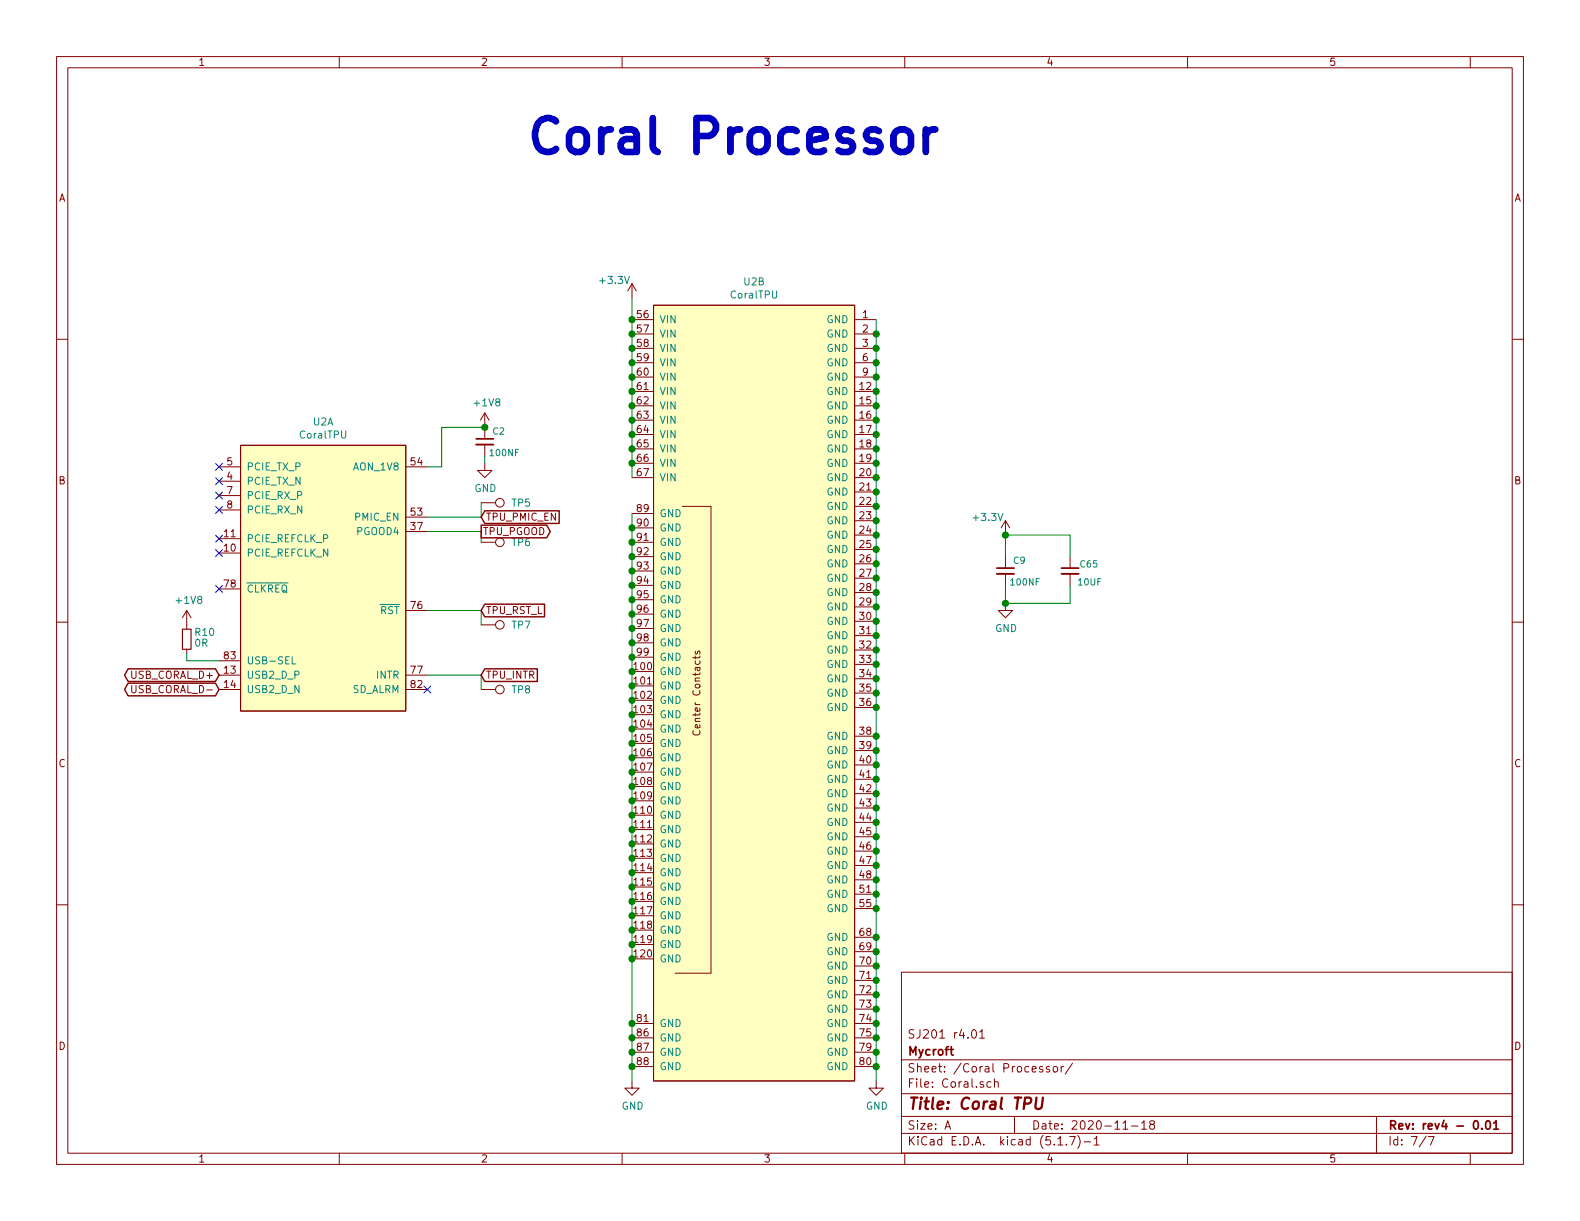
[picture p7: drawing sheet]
<svg xmlns="http://www.w3.org/2000/svg" width="279mm" height="216mm" viewBox="0 0 279 216" stroke-linecap="round" stroke-linejoin="round" font-family="sans-serif">
<g fill="none" stroke="#840000" stroke-width=".18">
<path d="M10 10h259.4v195.9h-259.4zM12 12h255.4v191.9h-255.4zM60 10v2M110 10v2M160 10v2M210 10v2M260 10v2M10 60h2M111.8 50.2l-.8 1.2M111.8 50.2v2.5M111.8 50.2l.7 1.2M111.8 56.5h3.8"/>
<path d="M111.8 59.1h3.8M115.6 54h35.5v137.1h-35.5zM151.1 56.5h3.8M151.1 59.1h3.8M267.4 60h2M42.5 78.7h29.3v47h-29.3zM85.7 73v4.6M85.7 78.6v2M85.7 73l-.7 1.3M85.7 73l.8 1.3M111.8 69.2h3.8M111.8 71.8h3.8"/>
<path d="M111.8 74.3h3.8M111.8 76.8h3.8M111.8 79.4h3.8M111.8 61.6h3.8M111.8 64.1h3.8M111.8 66.7h3.8M151.1 69.2h3.8M151.1 71.8h3.8M151.1 74.3h3.8M151.1 76.8h3.8M151.1 79.4h3.8M151.1 61.6h3.8"/>
<path d="M151.1 64.1h3.8M151.1 66.7h3.8M38.7 97.8h3.8M38.7 95.3h3.8M38.7 85.1h3.8M38.7 82.6h3.8M38.7 87.6h3.8M38.7 90.2h3.8M71.8 94h3.8M71.8 82.6h3.8M71.8 91.4h3.8M85.1 95.9h2.5"/>
<path d="M85.1 88.9h2.5M85.7 81.9v1.3h1.3l-1.3 1.3-1.2-1.3h1.2M111.8 81.9h3.8M111.8 84.5h3.8M111.8 90.8h3.8M111.8 93.3h3.8M111.8 95.9h3.8M111.8 98.4h3.8M120.6 89.5h5.1v82.6h-6.3M151.1 81.9h3.8M151.1 84.5h3.8M151.1 87h3.8"/>
<path d="M151.1 89.5h3.8M151.1 92.1h3.8M151.1 94.6h3.8M151.1 97.2h3.8M151.1 99.7h3.8M177.8 92.1v2.5M177.8 98.4v2.1M177.8 92.1l-.8 1.2M177.8 92.1l.8 1.2M189.2 98.4v2.1M10 110h2M33 108v3.3"/>
<path d="M33 114.8v.8M33 108l-.7 1.2M33 108l.8 1.2M38.7 119.4h3.8M38.7 104.1h3.8M38.7 116.8h3.8M71.8 119.4h3.8M71.8 108h3.8M85.1 110.5h2.5M111.8 118.7h3.8M111.8 101h3.8M111.8 103.5h3.8"/>
<path d="M111.8 106h3.8M111.8 108.6h3.8M111.8 111.1h3.8M111.8 113.7h3.8M111.8 116.2h3.8M122.9 116v.5M123 115.2l-.1 .3 .2 .1h.2l.1-.4h.3v.4M123.8 116l-.2 .3h-1.1M151.1 102.2h3.8M151.1 104.8h3.8M151.1 107.3h3.8M151.1 109.9h3.8"/>
<path d="M151.1 112.4h3.8M151.1 114.9h3.8M151.1 117.5h3.8M177.8 106.7v1.3h1.3l-1.3 1.2-1.3-1.2h1.3M177.8 101.5v2M189.2 101.5v2M267.4 110h2M23.3 121.2v1.1l.2 .2h.3l.3-.2v-1.1M38.7 121.9h3.8M71.8 121.9h3.8M85.1 121.9h2.5M111.8 121.3h3.8"/>
<path d="M111.8 123.8h3.8M111.8 126.4h3.8M111.8 128.9h3.8M111.8 131.4h3.8M111.8 134h3.8M111.8 136.5h3.8M111.8 139.1h3.8M122.6 129.2a.51 .51 0 0 0 0 .6 .51 .51 0 0 0 .6 .2 .46 .46 0 0 0 .5-.3 .46 .46 0 0 0-.1-.5M151.1 120h3.8M151.1 122.6h3.8M151.1 125.1h3.8M151.1 130.2h3.8"/>
<path d="M151.1 132.7h3.8M151.1 135.3h3.8M151.1 137.8h3.8M10 160h2M111.8 141.6h3.8M111.8 144.1h3.8M111.8 146.7h3.8M111.8 149.2h3.8M111.8 151.8h3.8M111.8 154.3h3.8M111.8 156.8h3.8M111.8 159.4h3.8"/>
<path d="M151.1 140.3h3.8M151.1 142.9h3.8M151.1 145.4h3.8M151.1 148h3.8M151.1 150.5h3.8M151.1 153h3.8M151.1 155.6h3.8M151.1 158.1h3.8M267.4 160h2M111.8 161.9h3.8M111.8 164.5h3.8M111.8 167h3.8"/>
<path d="M111.8 169.5h3.8M151.1 160.7h3.8M151.1 165.7h3.8M151.1 168.3h3.8M151.1 170.8h3.8M151.1 173.4h3.8M151.1 175.9h3.8M151.1 178.4h3.8M159.4 171.9h108v32h-108zM111.8 191.1v1.3h1.2l-1.2 1.3-1.3-1.3h1.3M111.8 181h3.8M111.8 183.5h3.8"/>
<path d="M111.8 186.1h3.8M111.8 188.6h3.8M151.1 181h3.8M151.1 183.5h3.8M151.1 186.1h3.8M151.1 188.6h3.8M154.9 191.1v1.3h1.3l-1.3 1.3-1.2-1.3h1.2M159.4 197.4h108M159.4 193.4h108M159.4 187.4h108M167.1 199.7l.5-1.5 .5 1.5M167.2 199.2h.8"/>
<path d="M172 182.2l.2-.1a.81 .81 0 0 1 .6 .6 .81 .81 0 0 1-.3 .8l-.2 .1a.79 .79 0 0 1-.3-1.4zM173.2 182.5l.5-.4v1.5M173.2 183.6h.9M175.2 191.3h-.4l-.3 .2 .1 .6 .2 .2 .4-.1M175.9 191.4v-.1a.37 .37 0 0 1 .6 .2v.8M175.9 190.8v1.5M179.4 197.4v3M184.4 188.6a.37 .37 0 0 0-.6 .2l.1 .2 .5 .1 .1 .2-.3 .3-.4-.1M185.6 188.6h-.4l-.2 .2 .1 .2 .5 .1v.4h-.6M186.3 188.7l.2-.1 .4 .1v.7l-.2 .2-.4-.2zM187.7 188.6v1M188.1 188.6l-.4 .2"/>
<path d="M189.7 188l-1.3 1.9M198.6 199.7h.8M200.1 199.1h1.1M201.9 198.6l.4-.4v1.5M201.9 199.7h.8M203.6 198.8l-.3-.3 .1-.2 .2-.1h.4l.2 .3-.1 .2-.6 .2a.48 .48 0 0 0-.1 .6l.2 .2 .5-.2a.48 .48 0 0 0-.1-.6l-.1-.1M243.4 197.4v6.5M60 203.9v2M110 203.9v2M159.4 200.4h108M160 203.9v2M187.1 202.5h.8"/>
<path d="M188.6 202.3v.2M189.2 201h.9l-.6 1.5M190.6 200.8a1.71 1.71 0 0 1 0 2.2M191.7 201.9h1.2M193.5 201.4l.4-.4v1.5M193.5 202.5h.9M210 203.9v2M252.2 200.9l-1.2 1.9M252.6 201h1l-.6 1.5M260 203.9v2"/>
<circle cx="88.4" cy="88.9" r=".76"/>
<circle cx="88.4" cy="95.9" r=".76"/>
<circle cx="88.4" cy="110.5" r=".76"/>
<circle cx="88.4" cy="121.9" r=".76"/>
</g>
<path d="M84.2 77.6h3M176.3 100.5h3M187.7 100.5h3.1M260.8 198.2h.1a.81 .81 0 0 1 .6 .6 .81 .81 0 0 1-.3 .8l-.1 .1a.8 .8 0 0 1-.6-.7 .8 .8 0 0 1 .3-.8zM262.1 199.5v.2M262.8 198.3l.4-.1a.94 .94 0 0 1 0 1.5l-.4-.3-.1-.6zM264.1 198.6l.5-.4v1.5M264.1 199.7h.9" fill="none" stroke="#840000" stroke-width=".3"/>
<path d="M183.3 194.1l-.2 1.6 .1 .3a.66 .66 0 0 0 1-.3l.2-1.6" fill="none" stroke="#840000" stroke-width=".41"/>
<g fill="#ffffc2" stroke="#ffffc2" stroke-width=".18">
<path d="M42.5 78.7h29.3v47h-29.3z"/>
<path d="M115.6 54h35.5v137.1h-35.5z"/>
</g>
<path d="M51.7 116.1v1.3h.6" fill="none" stroke="#008484" stroke-width=".18"/>
<path d="M84.2 78.6h3M176.3 101.5h3M187.7 101.5h3.1" fill="none" stroke="#840000" stroke-width=".33"/>
<path d="M32.3 111.3h1.5v3.5h-1.5z" fill="none" stroke="#840000" stroke-width=".2"/>
<path d="M111.8 52.7v31.8M154.9 56.5v134.6M85.7 75.6h-7.6v7h-2.5M75.6 94h9.5v1.9M85.1 88.9v2.5h-9.5M85.7 80.6v1.3M111.8 90.8v100.3M177.8 98.4v-3.8h11.4v3.8M33 115.6v1.2h5.7M75.6 108h9.5v2.5M75.6 119.4h9.5v2.5M177.8 103.5v3.2h11.4v-3.2" fill="none" stroke="#008400" stroke-width=".18"/>
<path d="M85.1 92.9h11.6l.6 1.1-.6 1.1h-11.6zM85.7 90.3h13.2v2.3h-13.2l-.6-1.2zM22.7 118.3h15.4l.6 1.1-.6 1.1h-15.4l-.7-1.1zM85.7 106.8h10.6v2.3h-10.6l-.6-1.1zM85.7 118.3h9.3v2.2h-9.3l-.6-1.1zM22.7 120.8h15.4l.6 1.1-.6 1.1h-15.4l-.7-1.1z" fill="none" stroke="#840000" stroke-width=".25"/>
<path d="M158.3 23.4a1.62 1.62 0 0 1 1.6-.5 1.62 1.62 0 0 1 1.2 1.1v1.7a1.61 1.61 0 0 1-1.5 1.2 1.61 1.61 0 0 1-1.6-1.2v-1.7zM163.7 22.9v4M165.4 22.9a1.49 1.49 0 0 0-1.7 1.1" fill="none" stroke="#0000c2" stroke-width="1.2"/>
<g fill="#008400" stroke="#008400" stroke-width=".25">
<circle cx="154.9" cy="66.7" r=".51"/>
<circle cx="154.9" cy="71.8" r=".51"/>
<circle cx="154.9" cy="107.3" r=".51"/>
<circle cx="111.8" cy="74.3" r=".51"/>
<circle cx="154.9" cy="69.2" r=".51"/>
<circle cx="177.8" cy="94.6" r=".51"/>
<circle cx="111.8" cy="71.8" r=".51"/>
<circle cx="154.9" cy="109.9" r=".51"/>
<circle cx="111.8" cy="69.2" r=".51"/>
<circle cx="111.8" cy="76.8" r=".51"/>
<circle cx="154.9" cy="64.1" r=".51"/>
<circle cx="111.8" cy="66.7" r=".51"/>
<circle cx="154.9" cy="112.4" r=".51"/>
<circle cx="154.9" cy="61.6" r=".51"/>
<circle cx="111.8" cy="64.1" r=".51"/>
<circle cx="154.9" cy="59.1" r=".51"/>
<circle cx="154.9" cy="120" r=".51"/>
<circle cx="111.8" cy="61.6" r=".51"/>
<circle cx="154.9" cy="81.9" r=".51"/>
<circle cx="154.9" cy="99.7" r=".51"/>
<circle cx="154.9" cy="94.6" r=".51"/>
<circle cx="154.9" cy="92.1" r=".51"/>
<circle cx="85.7" cy="75.6" r=".51"/>
<circle cx="154.9" cy="89.5" r=".51"/>
<circle cx="154.9" cy="87" r=".51"/>
<circle cx="154.9" cy="102.2" r=".51"/>
<circle cx="154.9" cy="84.5" r=".51"/>
<circle cx="154.9" cy="97.2" r=".51"/>
<circle cx="154.9" cy="79.4" r=".51"/>
<circle cx="177.8" cy="106.7" r=".51"/>
<circle cx="154.9" cy="76.8" r=".51"/>
<circle cx="111.8" cy="81.9" r=".51"/>
<circle cx="154.9" cy="104.8" r=".51"/>
<circle cx="111.8" cy="79.4" r=".51"/>
<circle cx="154.9" cy="74.3" r=".51"/>
<circle cx="154.9" cy="150.5" r=".51"/>
<circle cx="111.8" cy="111.1" r=".51"/>
<circle cx="111.8" cy="113.7" r=".51"/>
<circle cx="154.9" cy="155.6" r=".51"/>
<circle cx="111.8" cy="116.2" r=".51"/>
<circle cx="111.8" cy="118.7" r=".51"/>
<circle cx="154.9" cy="153" r=".51"/>
<circle cx="111.8" cy="121.3" r=".51"/>
<circle cx="111.8" cy="123.8" r=".51"/>
<circle cx="154.9" cy="158.1" r=".51"/>
<circle cx="111.8" cy="126.4" r=".51"/>
<circle cx="111.8" cy="128.9" r=".51"/>
<circle cx="154.9" cy="148" r=".51"/>
<circle cx="111.8" cy="131.4" r=".51"/>
<circle cx="111.8" cy="134" r=".51"/>
<circle cx="154.9" cy="145.4" r=".51"/>
<circle cx="111.8" cy="136.5" r=".51"/>
<circle cx="111.8" cy="139.1" r=".51"/>
<circle cx="154.9" cy="168.3" r=".51"/>
<circle cx="154.9" cy="181" r=".51"/>
<circle cx="154.9" cy="183.5" r=".51"/>
<circle cx="154.9" cy="175.9" r=".51"/>
<circle cx="154.9" cy="186.1" r=".51"/>
<circle cx="154.9" cy="188.6" r=".51"/>
<circle cx="154.9" cy="173.4" r=".51"/>
<circle cx="154.9" cy="170.8" r=".51"/>
<circle cx="111.8" cy="93.3" r=".51"/>
<circle cx="154.9" cy="142.9" r=".51"/>
<circle cx="111.8" cy="95.9" r=".51"/>
<circle cx="111.8" cy="98.4" r=".51"/>
<circle cx="154.9" cy="165.7" r=".51"/>
<circle cx="111.8" cy="101" r=".51"/>
<circle cx="111.8" cy="103.5" r=".51"/>
<circle cx="154.9" cy="160.7" r=".51"/>
<circle cx="111.8" cy="106" r=".51"/>
<circle cx="111.8" cy="108.6" r=".51"/>
<circle cx="111.8" cy="181" r=".51"/>
<circle cx="111.8" cy="159.4" r=".51"/>
<circle cx="154.9" cy="132.7" r=".51"/>
<circle cx="111.8" cy="161.9" r=".51"/>
<circle cx="154.9" cy="130.2" r=".51"/>
<circle cx="111.8" cy="164.5" r=".51"/>
<circle cx="111.8" cy="167" r=".51"/>
<circle cx="154.9" cy="125.1" r=".51"/>
<circle cx="111.8" cy="169.5" r=".51"/>
<circle cx="111.8" cy="156.8" r=".51"/>
<circle cx="154.9" cy="122.6" r=".51"/>
<circle cx="111.8" cy="183.5" r=".51"/>
<circle cx="111.8" cy="186.1" r=".51"/>
<circle cx="154.9" cy="178.4" r=".51"/>
<circle cx="111.8" cy="188.6" r=".51"/>
<circle cx="154.9" cy="117.5" r=".51"/>
<circle cx="111.8" cy="56.5" r=".51"/>
<circle cx="111.8" cy="59.1" r=".51"/>
<circle cx="154.9" cy="135.3" r=".51"/>
<circle cx="111.8" cy="141.6" r=".51"/>
<circle cx="111.8" cy="144.1" r=".51"/>
<circle cx="154.9" cy="140.3" r=".51"/>
<circle cx="111.8" cy="146.7" r=".51"/>
<circle cx="111.8" cy="149.2" r=".51"/>
<circle cx="154.9" cy="137.8" r=".51"/>
<circle cx="111.8" cy="151.8" r=".51"/>
<circle cx="111.8" cy="154.3" r=".51"/>
<circle cx="154.9" cy="114.9" r=".51"/>
</g>
<g fill="none" stroke="#000084" stroke-width=".18">
<path d="M38.1 87l1.2 1.2M38.1 84.5l1.2 1.2M38.1 81.9l1.2 1.3M38.1 89.6l1.2 1.2M38.1 94.6l1.2 1.3M38.1 97.2l1.2 1.2M39.3 87l-1.2 1.2M39.3 84.5l-1.2 1.2M39.3 81.9l-1.2 1.3M39.3 89.6l-1.2 1.2M39.3 94.6l-1.2 1.3M39.3 97.2l-1.2 1.2"/>
<path d="M38.1 103.5l1.2 1.2M39.3 103.5l-1.2 1.2M75 121.3l1.2 1.2M76.2 121.3l-1.2 1.2"/>
</g>
<text font-size="8.3" fill="#0000c2" x="92.7" y="27.2">Coral Processor</text>
<text font-size="2.8" fill="#840000" x="160.4" y="196.2">Title: Coral TPU</text>
<g font-size="2.1" fill="#840000">
<text x="160.4" y="183.6">SJ201 r4.01</text>
<text x="160.4" y="189.6">Sheet: /Coral Processor/</text>
<text x="160.4" y="186.6">Mycroft</text>
<text x="160.4" y="192.3">File: Coral.sch</text>
<text x="160.4" y="202.5">KiCad E.D.A. kicad (5.1.7)-1</text>
<text x="160.4" y="199.7">Size: A</text>
<text x="182.4" y="199.7">Date: 2020-11-18</text>
<text x="245.4" y="199.7">Rev: rev4 - 0.01</text>
<text x="245.4" y="202.5">Id: 7/7</text>
</g>
<g font-size="1.8" fill="#840000">
<text x="35" y="11.6">1</text>
<text x="85" y="11.6">2</text>
<text x="135" y="11.6">3</text>
<text x="185" y="11.6">4</text>
<text x="235" y="11.6">5</text>
<text x="10.4" y="35.6">A</text>
<text x="267.8" y="35.6">A</text>
<text x="112.7" y="56.3">56</text>
<text x="112.7" y="58.8">57</text>
<text x="152.6" y="56.3">1</text>
<text x="152.6" y="58.8">2</text>
<text x="112.7" y="61.3">58</text>
<text x="112.7" y="63.9">59</text>
<text x="152.6" y="61.3">3</text>
<text x="152.6" y="63.9">6</text>
<text x="112.7" y="66.4">60</text>
<text x="112.7" y="69">61</text>
<text x="112.7" y="71.5">62</text>
<text x="152.1" y="69">12</text>
<text x="152.1" y="71.5">15</text>
<text x="152.6" y="66.4">9</text>
<text x="112.7" y="74">63</text>
<text x="112.7" y="76.6">64</text>
<text x="152.1" y="74">16</text>
<text x="152.1" y="76.6">17</text>
<text x="40.2" y="82.3">5</text>
<text x="72.7" y="82.3">54</text>
<text x="112.7" y="79.1">65</text>
<text x="112.7" y="81.7">66</text>
<text x="152.1" y="79.1">18</text>
<text x="152.1" y="81.7">19</text>
<text x="10.4" y="85.6">B</text>
<text x="40.2" y="84.8">4</text>
<text x="40.2" y="87.4">7</text>
<text x="40.2" y="89.9">8</text>
<text x="112.7" y="84.2">67</text>
<text x="152.1" y="84.2">20</text>
<text x="152.1" y="86.7">21</text>
<text x="152.1" y="89.3">22</text>
<text x="267.8" y="85.6">B</text>
<text x="39.7" y="95">11</text>
<text x="72.7" y="93.7">37</text>
<text x="72.7" y="91.2">53</text>
<text x="85.3" y="94.6">TPU_PGOOD</text>
<text x="85.9" y="92.1">TPU_PMIC_EN</text>
<text x="112.7" y="90.6">89</text>
<text x="112.7" y="93.1">90</text>
<text x="112.7" y="95.6">91</text>
<text x="152.1" y="91.8">23</text>
<text x="152.1" y="94.4">24</text>
<text x="39.7" y="97.5">10</text>
<text x="112.7" y="98.2">92</text>
<text x="112.7" y="100.7">93</text>
<text x="152.1" y="96.9">25</text>
<text x="152.1" y="99.4">26</text>
<text x="152.1" y="102">27</text>
<text x="39.7" y="103.9">78</text>
<text x="72.7" y="107.7">76</text>
<text x="112.7" y="103.3">94</text>
<text x="112.7" y="105.8">95</text>
<text x="152.1" y="104.5">28</text>
<text x="152.1" y="107.1">29</text>
<text x="85.9" y="108.6">TPU_RST_L</text>
<text x="112.7" y="108.3">96</text>
<text x="112.7" y="110.9">97</text>
<text x="112.7" y="113.4">98</text>
<text x="152.1" y="109.6">30</text>
<text x="152.1" y="112.1">31</text>
<text x="39.7" y="119.1">13</text>
<text x="39.7" y="116.6">83</text>
<text x="72.7" y="119.1">77</text>
<text x="112.2" y="118.5">100</text>
<text x="112.7" y="116">99</text>
<text x="152.1" y="114.7">32</text>
<text x="152.1" y="117.2">33</text>
<text x="152.1" y="119.8">34</text>
<text x="23.4" y="120">USB_CORAL_D+</text>
<text x="23.8" y="122.6">USB_CORAL_D-</text>
<text x="39.7" y="121.7">14</text>
<text x="72.7" y="121.7">82</text>
<text x="85.9" y="120">TPU_INTR</text>
<text x="112.2" y="121">101</text>
<text x="112.2" y="123.6">102</text>
<text x="152.1" y="122.3">35</text>
<text x="152.1" y="124.8">36</text>
<text x="112.2" y="126.1">103</text>
<text x="112.2" y="128.7">104</text>
<text x="112.2" y="131.2">105</text>
<text x="123.9" y="129.4" transform="rotate(-90 123.9 129.4)">Center Contacts</text>
<text x="152.1" y="129.9">38</text>
<text x="10.4" y="135.6">C</text>
<text x="112.2" y="133.7">106</text>
<text x="112.2" y="136.3">107</text>
<text x="152.1" y="132.5">39</text>
<text x="152.1" y="135">40</text>
<text x="152.1" y="137.5">41</text>
<text x="267.8" y="135.6">C</text>
<text x="112.2" y="138.8">108</text>
<text x="112.2" y="141.4">109</text>
<text x="112.2" y="143.9">110</text>
<text x="152.1" y="140.1">42</text>
<text x="152.1" y="142.6">43</text>
<text x="112.2" y="146.4">111</text>
<text x="112.2" y="149">112</text>
<text x="152.1" y="145.2">44</text>
<text x="152.1" y="147.7">45</text>
<text x="112.2" y="151.5">113</text>
<text x="112.2" y="154.1">114</text>
<text x="152.1" y="150.2">46</text>
<text x="152.1" y="152.8">47</text>
<text x="152.1" y="155.3">48</text>
<text x="112.2" y="156.6">115</text>
<text x="112.2" y="159.1">116</text>
<text x="112.2" y="161.7">117</text>
<text x="152.1" y="157.9">51</text>
<text x="152.1" y="160.4">55</text>
<text x="112.2" y="164.2">118</text>
<text x="112.2" y="166.8">119</text>
<text x="152.1" y="165.5">68</text>
<text x="112.2" y="169.3">120</text>
<text x="152.1" y="168">69</text>
<text x="152.1" y="170.6">70</text>
<text x="152.1" y="173.1">71</text>
<text x="152.1" y="175.6">72</text>
<text x="152.1" y="178.2">73</text>
<text x="10.4" y="185.6">D</text>
<text x="112.7" y="180.7">81</text>
<text x="112.7" y="183.3">86</text>
<text x="112.7" y="185.8">87</text>
<text x="152.1" y="180.7">74</text>
<text x="152.1" y="183.3">75</text>
<text x="152.1" y="185.8">79</text>
<text x="267.8" y="185.6">D</text>
<text x="112.7" y="188.3">88</text>
<text x="152.1" y="188.3">80</text>
<text x="35" y="205.5">1</text>
<text x="85" y="205.5">2</text>
<text x="135" y="205.5">3</text>
<text x="185" y="205.5">4</text>
<text x="235" y="205.5">5</text>
</g>
<g font-size="1.8" fill="#008484">
<text x="106.2" y="50.2">+3.3V</text>
<text x="129.3" y="52.8">CoralTPU</text>
<text x="131.6" y="50.5">U2B</text>
<text x="116.6" y="57.2">VIN</text>
<text x="116.6" y="59.7">VIN</text>
<text x="146.2" y="57.2">GND</text>
<text x="146.2" y="59.7">GND</text>
<text x="116.6" y="62.2">VIN</text>
<text x="116.6" y="64.8">VIN</text>
<text x="146.2" y="62.2">GND</text>
<text x="146.2" y="64.8">GND</text>
<text x="84" y="71.9">+1V8</text>
<text x="116.6" y="67.3">VIN</text>
<text x="116.6" y="69.8">VIN</text>
<text x="146.2" y="69.8">GND</text>
<text x="146.2" y="67.3">GND</text>
<text x="53.1" y="77.5">CoralTPU</text>
<text x="55.4" y="75.2">U2A</text>
<text x="116.6" y="72.4">VIN</text>
<text x="116.6" y="74.9">VIN</text>
<text x="116.6" y="77.5">VIN</text>
<text x="146.2" y="72.4">GND</text>
<text x="146.2" y="74.9">GND</text>
<text x="146.2" y="77.5">GND</text>
<text x="43.6" y="83.2">PCIE_TX_P</text>
<text x="62.7" y="83.2">AON_1V8</text>
<text x="116.6" y="80">VIN</text>
<text x="116.6" y="82.5">VIN</text>
<text x="146.2" y="80">GND</text>
<text x="146.2" y="82.5">GND</text>
<text x="43.6" y="85.7">PCIE_TX_N</text>
<text x="43.6" y="88.3">PCIE_RX_P</text>
<text x="83.9" y="87">GND</text>
<text x="90.6" y="89.6">TP5</text>
<text x="116.6" y="85.1">VIN</text>
<text x="146.2" y="85.1">GND</text>
<text x="146.2" y="87.6">GND</text>
<text x="43.6" y="95.9">PCIE_REFCLK_P</text>
<text x="43.6" y="90.8">PCIE_RX_N</text>
<text x="62.9" y="92.1">PMIC_EN</text>
<text x="63.2" y="94.6">PGOOD4</text>
<text x="116.6" y="91.4">GND</text>
<text x="116.6" y="94">GND</text>
<text x="146.2" y="90.2">GND</text>
<text x="146.2" y="92.7">GND</text>
<text x="146.2" y="95.2">GND</text>
<text x="172.3" y="92.1">+3.3V</text>
<text x="43.6" y="98.4">PCIE_REFCLK_N</text>
<text x="90.6" y="96.6">TP6</text>
<text x="116.6" y="96.5">GND</text>
<text x="116.6" y="99.1">GND</text>
<text x="116.6" y="101.6">GND</text>
<text x="146.2" y="97.8">GND</text>
<text x="146.2" y="100.3">GND</text>
<text x="31.3" y="106.8">+1V8</text>
<text x="43.6" y="104.8">CLKREQ</text>
<text x="116.6" y="104.1">GND</text>
<text x="116.6" y="106.7">GND</text>
<text x="146.2" y="102.9">GND</text>
<text x="146.2" y="105.4">GND</text>
<text x="146.2" y="107.9">GND</text>
<text x="34.6" y="112.4">R10</text>
<text x="67.2" y="108.6">RST</text>
<text x="90.6" y="111.2">TP7</text>
<text x="116.6" y="109.2">GND</text>
<text x="116.6" y="111.8">GND</text>
<text x="146.2" y="110.5">GND</text>
<text x="146.2" y="113">GND</text>
<text x="176" y="111.8">GND</text>
<text x="34.5" y="114.4">0R</text>
<text x="43.6" y="117.5">USB-SEL</text>
<text x="116.6" y="119.4">GND</text>
<text x="116.6" y="114.3">GND</text>
<text x="116.6" y="116.8">GND</text>
<text x="146.2" y="115.6">GND</text>
<text x="146.2" y="118.1">GND</text>
<text x="43.6" y="120">USB2_D_P</text>
<text x="43.6" y="122.6">USB2_D_N</text>
<text x="62.2" y="122.6">SD_ALRM</text>
<text x="66.6" y="120">INTR</text>
<text x="90.6" y="122.6">TP8</text>
<text x="116.6" y="121.9">GND</text>
<text x="116.6" y="124.5">GND</text>
<text x="146.2" y="120.6">GND</text>
<text x="146.2" y="123.2">GND</text>
<text x="146.2" y="125.7">GND</text>
<text x="116.6" y="127">GND</text>
<text x="116.6" y="129.5">GND</text>
<text x="146.2" y="130.8">GND</text>
<text x="116.6" y="132.1">GND</text>
<text x="116.6" y="134.6">GND</text>
<text x="116.6" y="137.2">GND</text>
<text x="146.2" y="133.3">GND</text>
<text x="146.2" y="135.9">GND</text>
<text x="116.6" y="139.7">GND</text>
<text x="116.6" y="142.2">GND</text>
<text x="146.2" y="138.4">GND</text>
<text x="146.2" y="141">GND</text>
<text x="146.2" y="143.5">GND</text>
<text x="116.6" y="144.8">GND</text>
<text x="116.6" y="147.3">GND</text>
<text x="116.6" y="149.9">GND</text>
<text x="146.2" y="146">GND</text>
<text x="146.2" y="148.6">GND</text>
<text x="116.6" y="152.4">GND</text>
<text x="116.6" y="154.9">GND</text>
<text x="146.2" y="151.1">GND</text>
<text x="146.2" y="153.7">GND</text>
<text x="116.6" y="157.5">GND</text>
<text x="116.6" y="160">GND</text>
<text x="146.2" y="156.2">GND</text>
<text x="146.2" y="158.8">GND</text>
<text x="146.2" y="161.3">GND</text>
<text x="116.6" y="162.6">GND</text>
<text x="116.6" y="165.1">GND</text>
<text x="116.6" y="167.6">GND</text>
<text x="146.2" y="166.4">GND</text>
<text x="116.6" y="170.2">GND</text>
<text x="146.2" y="168.9">GND</text>
<text x="146.2" y="171.4">GND</text>
<text x="146.2" y="174">GND</text>
<text x="146.2" y="176.5">GND</text>
<text x="146.2" y="179.1">GND</text>
<text x="116.6" y="181.6">GND</text>
<text x="116.6" y="184.1">GND</text>
<text x="146.2" y="181.6">GND</text>
<text x="146.2" y="184.1">GND</text>
<text x="116.6" y="186.7">GND</text>
<text x="116.6" y="189.2">GND</text>
<text x="146.2" y="186.7">GND</text>
<text x="146.2" y="189.2">GND</text>
<text x="109.9" y="196.2">GND</text>
<text x="153.1" y="196.2">GND</text>
</g>
<g font-size="1.6" fill="#008484">
<text x="87.2" y="76.8">C2</text>
<text x="86.8" y="80.6">100NF</text>
<text x="179.2" y="99.7">C9</text>
<text x="191.1" y="100.3">C65</text>
<text x="178.8" y="103.5">100NF</text>
<text x="190.8" y="103.5">10UF</text>
</g>
</svg>
